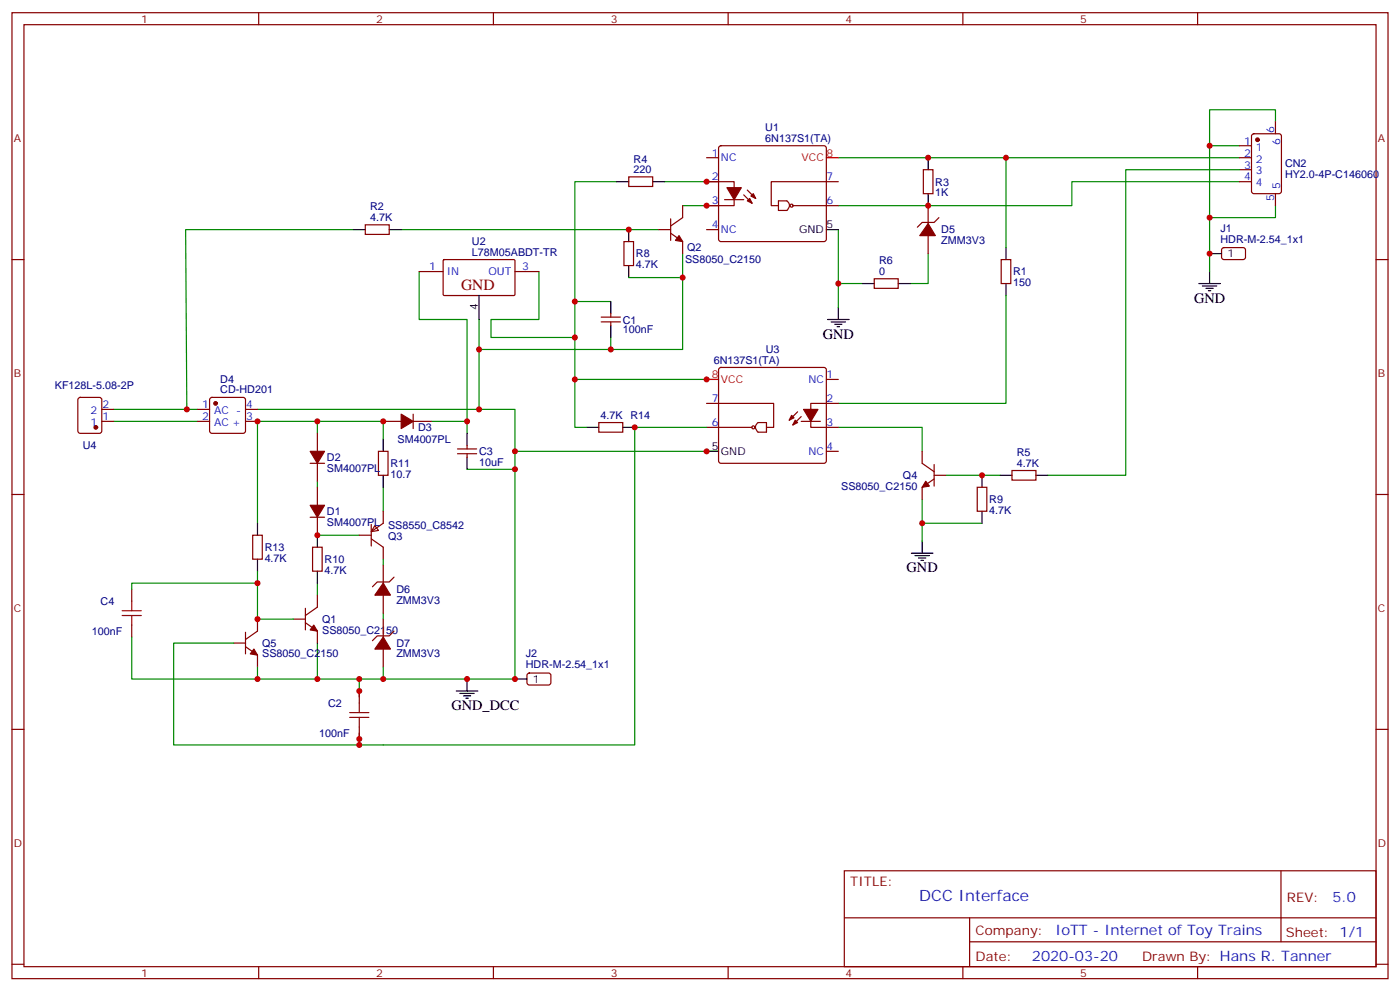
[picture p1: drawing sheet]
<svg xmlns="http://www.w3.org/2000/svg" width="412mm" height="292mm" viewBox="0 0 412 292" stroke-linecap="round" stroke-linejoin="round" font-family="sans-serif">
<g fill="none" stroke="#870000" stroke-width=".35">
<path d="M3.5 3.7h405.4v284.4h-405.4zM7.1 7.3h398.2v277.3h-398.2zM76.2 3.7v3.6M145.3 3.7v3.6M214.5 3.7v3.6M283.6 3.7v3.6M352.8 3.7v3.6M368.9 39.6l.5-.2h7.4l.6 .4 .1 16.5-.5 .7h-7.6l-.7-.5v-16.4zM375.7 35.8v3.6M185.2 52.1h7.1v2.8h-7.1zM208.1 53.5h8.2v7h-8.2M208.1 46.4h3.6"/>
<path d="M211.9 43.1l.5-.2h30.3l.5 .2 .2 .5v26.8l-.2 .5-.5 .2h-30.3l-.5-.2-.2-.5v-26.8zM213.4 58.8h5.7M219.1 57.4l2.4 2.4M220.1 56l2.5 2.4M229.3 59.1h2.5a1.68 1.68 0 0 1 0 2.8h-2.5zM246.9 53.5h-19.7v7h2.1M272 50h2.8v7h-2.8zM365.1 42.9h3.6M365.1 46.4h3.6M365.1 50h3.6M365.1 53.5h3.6M375.7 57v3.5"/>
<path d="M3.5 76.4h3.6M107.6 66.2h7.1v2.8h-7.1zM123.5 79.9h7M130.6 76.6l.3-.2 20.6 .1 .2 .3-.1 10-.3 .2-20.6-.1-.2-.3zM151.7 79.9h7M183.8 71.1h2.8v7.1h-2.8zM194 67.6h3.6M197.6 68.7l3.5 2.4v3.5M197.6 64.4v6.4M201.1 60.5v3.6l-3.5 2.4M208.1 67.6h3.6M233.5 60.5h13.4"/>
<path d="M273.4 60.5v5.3M273.4 69.4v5.2M276.6 64.1l-1.4 1.4h-3.6l-1.4 1.4M294.9 76.4h2.8v7.1h-2.8zM360.1 73.1l.4-.2h6l.4 .7-.1 2.4-.6 .4-5.9-.1-.5-.6v-2.1zM405.3 76.4h3.6M177.1 94.8h5.6M177.1 93.3h5.6M179.9 92.3v1M179.9 94.8v1M257.5 82.1h7.1v2.8h-7.1zM23.2 117.2l.4-.2h5.7l.6 .4 .1 9.5-.5 .6-5.9 .1-.6-.5-.1-9.4z"/>
<path d="M62 117.2l.4-.2h9.2l.5 .2 .2 .5v9.2l-.2 .5-.5 .2h-9.2l-.5-.3-.2-.4v-9.2zM208.1 118.7h19.8v7.1h-2.1M211.9 108.4l.5-.2h30.3l.5 .2 .2 .5v26.8l-.2 .5-.5 .2h-30.3l-.5-.3-.2-.4v-26.8zM243.4 111.7h3.5M246.9 118.7h-8.1v7.1h8.1M30 124h3.5M30 120.5h3.5M58.2 124h3.5M58.2 120.5h3.5M72.3 124h3.5M72.3 120.5h3.5M91.4 136.4h4.2"/>
<path d="M93.5 127.6v5.3M93.5 136.4v5.3M111.5 132.9h2.8v7h-2.8zM112.9 124h5.3M121.7 124h5.3M121.7 121.9v4.3M134.8 133.6h5.6M134.8 132.2h5.6M137.6 131.1v1.1M137.6 133.6v1M176.4 124.4h7v2.8h-7zM208.1 125.8h13.4"/>
<path d="M223.3 124.4h2.5v2.8h-2.5l-.3-.3a1.61 1.61 0 0 1 .3-2.5zM234.9 121.2l-2.4 2.5M236 124h5.7M236 122.6l-2.5 2.5M243.4 132.9h3.5M271.6 132.9v3.5l3.6 2.5M275.2 139.9h3.5M275.2 136.7v6.4M298.1 138.5h7.1v2.8h-7.1zM3.5 145.6h3.6M74.4 157.6h2.9v7h-2.9zM91.4 152.3h4.2"/>
<path d="M93.5 143.4v5.3M93.5 152.3v5.3M105.8 157.6h3.6M109.4 154.4v6.3M109.4 158.6l3.5 2.5v3.5M110.4 154.7l1.1 1.4-2.1 .4zM112.9 150.5v3.5l-3.5 2.5M275.2 141l-3.6 2.4v3.6M287.9 143.4h2.8v7.1h-2.8zM405.3 145.6h3.6M38.8 173.4v3.6M90 179.1v6.3"/>
<path d="M92.1 161.1h2.8v7h-2.8zM93.5 175.2v3.5l-3.5 2.5M112.9 166.4v5.3M112.9 175.2v5.3M116.1 169.9l-1.4 1.4h-3.6l-1.4 1.4M38.8 184v3.5M68.8 189.3h3.5M72.3 190.4l3.5 2.4v3.6M72.3 186.1v6.4M75.8 182.2v3.6l-3.5 2.4M86.4 182.2h3.6M90 183.3l3.5 2.5v3.5"/>
<path d="M112.9 182.2v5.3M112.9 191.1v5.3M116.1 185.8l-1.4 1.4h-3.6l-1.4 1.4M155.5 198.3l.4-.2 5.9 .1 .5 .6-.1 2.4-.6 .4h-5.9l-.5-.7v-2.1zM3.5 214.7h3.6M105.8 203.4v3.5M105.8 214v3.5M405.3 214.7h3.6M248.7 256.3h156.6v28.3h-156.6zM377.3 256.4v20.8M248.7 270.2h156.5M285.6 277.2h119.6"/>
<path d="M285.6 270.2v14.1M3.5 283.8h3.6M76.2 284.6v3.5M145.3 284.6v3.5M214.5 284.6v3.5M283.6 284.6v3.5M352.8 284.6v3.5M405.3 283.8h3.6"/>
<circle cx="233.2" cy="60.5" r=".44"/>
<circle cx="221.9" cy="125.8" r=".44"/>
</g>
<g fill="none" stroke="#000" stroke-width=".35">
<path d="M181.7 53.5h3.5M192.3 53.5h3.5M273.4 46.4v3.6M273.4 57v3.5M104.1 67.6h3.5M114.7 67.6h3.5M185.2 67.6v3.5M185.2 78.2v3.5M243.4 67.6h3.5M296.3 72.9v3.5M356.3 79.9v3.6M356.3 74.6h3.5"/>
<path d="M141.1 87v7.1M179.9 88.8v3.5M179.9 95.8v3.5M243.8 94.1h6.3M244.8 94.8h4.3M245.9 95.5h2.1M246.6 96.2h.7M246.9 90.5v3.6M254 83.5h3.5M264.6 83.5h3.5M296.3 83.5v3.5M353.1 83.5h6.4"/>
<path d="M354.2 84.2h4.2M355.2 84.9h2.2M356 85.6h.7M112.9 129.3v3.6M112.9 139.9v3.5M137.6 127.6v3.5M137.6 134.6v3.5M172.9 125.8h3.5M183.4 125.8h3.6M208.1 132.9h3.6M289.3 139.9v3.5M294.6 139.9h3.5"/>
<path d="M305.2 139.9h3.5M75.8 154v3.6M93.5 157.6v3.5M271.6 159.3v3.5M289.3 150.5v3.5M75.8 164.6v3.5M93.5 168.1v3.6M268.5 162.8h6.3M269.5 163.5h4.3M270.6 164.3h2.1M271.3 165h.7M137.6 199.9v3.5"/>
<path d="M151.7 199.9h3.5M134.4 203.4h6.4M135.5 204.1h4.2M136.5 204.8h2.1M137.2 205.5h.7"/>
</g>
<g fill="none" stroke="#008700" stroke-width=".35">
<path d="M375.7 35.8v-3.5h-19.4v10.6M181.7 53.5h-12.4v45.8h-24.7v-5.2h14.1v-14.2M195.8 53.5h15.9M246.9 46.4h118.2M296.3 46.4v26.5M365.1 42.9h-8.8v37M365.1 53.5h-49.4v7h-68.8M365.1 50h-33.5v89.9h-22.9M104.1 67.6h-49.4l.3 52.9M118.2 67.6h75.8M123.5 79.9v14.2h14.1v29.9h-10.6M201.1 74.6v28.3h-60"/>
<path d="M201.1 60.5h10.6M246.9 67.6v22.9M273.4 74.6v8.9h-5.3M375.7 60.5v3.6h-19.4M141.1 94.1v26.4M169.3 99.3v12.4h42.4M169.3 88.8h10.6M179.9 99.3v3.6M185.2 81.7h15.9M246.9 83.5h7.1M296.3 87v31.7h-49.4M169.3 111.7v14.1h3.6"/>
<path d="M33.5 120.5h24.7M33.5 124h24.7M75.8 120.5h75.9v79.4h-58.2v-10.6M93.5 124v3.6M112.9 129.3v-5.3h-37.1v30M137.6 138.1h14.1M137.6 124v3.6M151.7 132.9h60M208.1 125.8h-21.1v93.5h-135.8v-30h17.6M246.9 125.8h24.7v7.1M278.7 139.9h15.9M93.5 141.7v1.7"/>
<path d="M93.5 157.6h12.3M112.9 143.4v7.1M271.6 147v7h17.7M271.6 154v5.3M75.8 168.1v14.1h10.6M75.8 171.7h-37v1.7M93.5 171.7v3.5M112.9 164.6v1.8M38.8 187.5v12.4h37M75.8 196.4v3.5h17.7M105.8 199.9v5.3M112.9 180.5v1.7"/>
<path d="M112.9 196.4v3.5M105.8 215.8v3.5"/>
</g>
<g fill="#870000" stroke="#870000" stroke-width=".35">
<path d="M200 69.4l1.1 1.7-2.1-.3z"/>
<path d="M272.7 141.7l1.1 1.4-2.2 .3z"/>
<path d="M236.7 120.5h4.2l-2.1 3.5z"/>
<path d="M233.2 122.3l.7 .7-1.4 .7z"/>
<path d="M234.2 123.7l.7 .7-1.4 .7z"/>
<path d="M214.1 55.2h4.3l-2.1 3.6z"/>
<path d="M221.2 57.7l.7-.7 .7 1.4z"/>
<path d="M220.1 59.1l.7-.7 .7 1.4z"/>
<path d="M273.4 65.8l2.1 3.6h-4.6z"/>
<path d="M91.4 132.9h4.2l-2.1 3.5z"/>
<path d="M91.4 148.7h4.2l-2.1 3.6z"/>
<path d="M118.2 121.9l3.5 2.1-3.5 2.2z"/>
<path d="M74.8 191.1l1 1.7-2.1-.3z"/>
<path d="M92.4 184l1.1 1.8-2.1-.4z"/>
<path d="M112.9 171.7l2.1 3.5h-4.6z"/>
<path d="M112.9 187.5l2.1 3.6h-4.6z"/>
<circle cx="370.4" cy="41.1" r=".53"/>
<circle cx="28.2" cy="125.8" r=".53"/>
<circle cx="63.5" cy="118.7" r=".53"/>
</g>
<path d="M243.4 46.4h3.5M208.1 111.7h3.6" fill="none" stroke="#f00" stroke-width=".35"/>
<path d="M36 179.8h5.6M38.8 177v2.8M36 181.2h5.6M38.8 181.2v2.8M103 211.2h5.7M103 209.8h5.7M105.8 206.9v2.9M105.8 211.2v2.8" fill="none" stroke="#a10000" stroke-width=".35"/>
<g fill="#c00">
<circle cx="201.1" cy="81.7" r=".88"/>
<circle cx="185.2" cy="67.6" r=".88"/>
<circle cx="137.6" cy="199.9" r=".88"/>
<circle cx="356.3" cy="74.6" r=".88"/>
<circle cx="55" cy="120.5" r=".88"/>
<circle cx="208.1" cy="132.9" r=".88"/>
<circle cx="208.1" cy="111.7" r=".88"/>
<circle cx="208.1" cy="53.5" r=".88"/>
<circle cx="208.1" cy="60.5" r=".88"/>
<circle cx="169.3" cy="99.3" r=".88"/>
<circle cx="169.3" cy="88.8" r=".88"/>
<circle cx="141.1" cy="120.5" r=".88"/>
<circle cx="356.3" cy="42.9" r=".88"/>
<circle cx="273.4" cy="60.5" r=".88"/>
<circle cx="151.7" cy="132.9" r=".88"/>
<circle cx="356.3" cy="64.1" r=".88"/>
<circle cx="141.1" cy="102.9" r=".88"/>
<circle cx="112.9" cy="199.9" r=".88"/>
<circle cx="151.7" cy="138.1" r=".88"/>
<circle cx="246.9" cy="83.5" r=".88"/>
<circle cx="296.3" cy="46.4" r=".88"/>
<circle cx="179.9" cy="102.9" r=".88"/>
<circle cx="93.5" cy="157.6" r=".88"/>
<circle cx="151.7" cy="199.9" r=".88"/>
<circle cx="289.3" cy="139.9" r=".88"/>
<circle cx="271.6" cy="154" r=".88"/>
<circle cx="137.6" cy="124" r=".88"/>
<circle cx="93.5" cy="199.9" r=".88"/>
<circle cx="169.3" cy="111.7" r=".88"/>
<circle cx="187" cy="125.8" r=".88"/>
<circle cx="105.8" cy="199.9" r=".88"/>
<circle cx="105.8" cy="219.3" r=".88"/>
<circle cx="75.8" cy="182.2" r=".88"/>
<circle cx="75.8" cy="199.9" r=".88"/>
<circle cx="112.9" cy="124" r=".88"/>
<circle cx="93.5" cy="124" r=".88"/>
<circle cx="75.8" cy="171.7" r=".88"/>
<circle cx="105.8" cy="217.5" r=".88"/>
<circle cx="105.8" cy="203.4" r=".88"/>
<circle cx="75.8" cy="124" r=".88"/>
<circle cx="273.4" cy="46.4" r=".88"/>
</g>
<text font-size="4.6" fill="#800" x="135.8" y="85.2">GND</text>
<text font-size="4.6" fill="#00f" x="270.8" y="265.4">DCC Interface</text>
<g font-size="4.2">
<text x="351.7" y="89.1">GND</text>
<text x="242.4" y="99.7">GND</text>
<text x="267.1" y="168.5">GND</text>
<text x="133" y="209.1">GND_DCC</text>
</g>
<g font-size="4.2" fill="#00f">
<text x="392.5" y="265.6">5.0</text>
<text x="310.9" y="275.2">IoTT - Internet of Toy Trains</text>
<text x="304" y="283">2020-03-20</text>
</g>
<g font-size="3.9" fill="#800">
<text x="250.5" y="260.9">TITLE:</text>
<text x="379.1" y="265.6">REV:</text>
<text x="287.4" y="275.1">Company:</text>
<text x="378.7" y="275.7">Sheet: 1/1</text>
<text x="287.4" y="282.8">Date:</text>
<text x="336.4" y="282.9">Drawn By: Hans R. Tanner</text>
</g>
<g font-size="3.2" fill="#800">
<text x="41.6" y="6.7">1</text>
<text x="110.8" y="6.7">2</text>
<text x="179.9" y="6.7">3</text>
<text x="249.1" y="6.7">4</text>
<text x="318.2" y="6.7">5</text>
<text x="4.1" y="41.8">A</text>
<text x="405.9" y="41.8">A</text>
<text x="4.1" y="111">B</text>
<text x="405.9" y="111">B</text>
<text x="4.1" y="180.1">C</text>
<text x="405.9" y="180.1">C</text>
<text x="4.1" y="249.3">D</text>
<text x="405.9" y="249.3">D</text>
<text x="41.6" y="287.5">1</text>
<text x="110.8" y="287.5">2</text>
<text x="179.9" y="287.5">3</text>
<text x="249.1" y="287.5">4</text>
<text x="318.2" y="287.5">5</text>
</g>
<g font-size="3.2" fill="#000080">
<text x="225.4" y="41.8">6N137S1(TA)</text>
<text x="225.4" y="38.7">U1</text>
<text x="186.6" y="47.8">R4</text>
<text x="186.6" y="51">220</text>
<text x="378.5" y="52.4">HY2.0-4P-C146060</text>
<text x="378.5" y="49.2">CN2</text>
<text x="275.5" y="57.6">1K</text>
<text x="275.5" y="54.7">R3</text>
<text x="109" y="65.1">4.7K</text>
<text x="109" y="61.9">R2</text>
<text x="277.3" y="71.8">ZMM3V3</text>
<text x="277.3" y="68.7">D5</text>
<text x="359.5" y="71.5">HDR-M-2.54_1x1</text>
<text x="359.5" y="68.3">J1</text>
<text x="139" y="75.4">L78M05ABDT-TR</text>
<text x="139" y="72.2">U2</text>
<text x="187.3" y="75.7">R8</text>
<text x="201.8" y="77.5">SS8050_C2150</text>
<text x="202.4" y="73.9">Q2</text>
<text x="259" y="77.8">R6</text>
<text x="187.3" y="78.9">4.7K</text>
<text x="259" y="81">0</text>
<text x="298.5" y="81">R1</text>
<text x="298.4" y="84.2">150</text>
<text x="183.4" y="95.2">C1</text>
<text x="183.4" y="98.2">100nF</text>
<text x="210.2" y="107.1">6N137S1(TA)</text>
<text x="225.6" y="103.9">U3</text>
<text x="64.9" y="112.9">D4</text>
<text x="16.1" y="114.5">KF128L-5.08-2P</text>
<text x="64.9" y="115.8">CD-HD201</text>
<text x="176.9" y="123.3">4.7K</text>
<text x="185.7" y="123.5">R14</text>
<text x="117.1" y="130.4">SM4007PL</text>
<text x="123.1" y="126.9">D3</text>
<text x="24.4" y="132.2">U4</text>
<text x="96.3" y="135.7">D2</text>
<text x="115" y="137.4">R11</text>
<text x="141.1" y="137.1">10uF</text>
<text x="141.1" y="133.9">C3</text>
<text x="299.5" y="137.4">4.7K</text>
<text x="299.5" y="134.3">R5</text>
<text x="96.3" y="138.9">SM4007PL</text>
<text x="115" y="140.6">10.7</text>
<text x="266" y="141">Q4</text>
<text x="247.8" y="144.1">SS8050_C2150</text>
<text x="291.4" y="148">R9</text>
<text x="96.3" y="154.7">SM4007PL</text>
<text x="96.3" y="151.6">D1</text>
<text x="114.3" y="155.8">SS8550_C8542</text>
<text x="291.4" y="151.2">4.7K</text>
<text x="114.3" y="159">Q3</text>
<text x="78" y="165.3">4.7K</text>
<text x="78" y="162.1">R13</text>
<text x="95.6" y="165.7">R10</text>
<text x="95.6" y="168.8">4.7K</text>
<text x="29.7" y="178">C4</text>
<text x="116.8" y="177.7">ZMM3V3</text>
<text x="116.8" y="174.5">D6</text>
<text x="94.9" y="183.3">Q1</text>
<text x="27" y="186.8">100nF</text>
<text x="77.3" y="190.4">Q5</text>
<text x="94.9" y="186.5">SS8050_C2150</text>
<text x="116.8" y="190.4">D7</text>
<text x="77.3" y="193.5">SS8050_C2150</text>
<text x="116.8" y="193.5">ZMM3V3</text>
<text x="154.9" y="196.7">HDR-M-2.54_1x1</text>
<text x="154.9" y="193.5">J2</text>
<text x="96.7" y="208">C2</text>
<text x="94.1" y="216.8">100nF</text>
</g>
<g font-size="3.2" fill="#00f">
<text x="375.4" y="39.2" transform="rotate(-90 375.4 39.2)">6</text>
<text x="209.6" y="46.1">1</text>
<text x="212.4" y="47.5">NC</text>
<text x="366.5" y="42.5">1</text>
<text x="366.5" y="46.1">2</text>
<text x="370" y="44.3">1</text>
<text x="370" y="47.8">2</text>
<text x="377.1" y="42.7" transform="rotate(-90 377.1 42.7)">6</text>
<text x="209.6" y="53.1">2</text>
<text x="243.4" y="53.1">7</text>
<text x="366.5" y="49.6">3</text>
<text x="366.5" y="53.1">4</text>
<text x="370" y="51.4">3</text>
<text x="370" y="54.9">4</text>
<text x="375.4" y="59.2" transform="rotate(-90 375.4 59.2)">5</text>
<text x="377.1" y="55.7" transform="rotate(-90 377.1 55.7)">5</text>
<text x="209.6" y="60.2">3</text>
<text x="243.4" y="60.2">6</text>
<text x="209.6" y="67.2">4</text>
<text x="212.4" y="68.7">NC</text>
<text x="126.4" y="79.6">1</text>
<text x="131.6" y="81">IN</text>
<text x="143.9" y="81">OUT</text>
<text x="153.8" y="79.6">3</text>
<text x="238.1" y="112.7">NC</text>
<text x="243.4" y="111.3">1</text>
<text x="209.6" y="118.4">7</text>
<text x="243.4" y="118.4">2</text>
<text x="26.7" y="125.4">1</text>
<text x="26.7" y="121.9">2</text>
<text x="30.2" y="123.7">1</text>
<text x="30.2" y="120.2">2</text>
<text x="59.5" y="120.2">1</text>
<text x="59.5" y="123.7">2</text>
<text x="63" y="121.9">AC -</text>
<text x="63" y="125.4">AC +</text>
<text x="72.5" y="123.7">3</text>
<text x="72.5" y="120.2">4</text>
<text x="209.6" y="125.4">6</text>
<text x="243.4" y="125.4">3</text>
<text x="238.1" y="133.9">NC</text>
<text x="243.4" y="132.5">4</text>
</g>
<g font-size="3.2" fill="#f00">
<text x="236.1" y="47.5">VCC</text>
<text x="243.4" y="46.1">8</text>
<text x="209.6" y="111.3">8</text>
<text x="212.4" y="112.7">VCC</text>
</g>
<g font-size="3.2">
<text x="235.4" y="68.7">GND</text>
<text x="243.4" y="67.2">5</text>
<text x="361.6" y="75.7">1</text>
<text x="140.8" y="91.1" transform="rotate(-90 140.8 91.1)">4</text>
<text x="209.6" y="132.5">5</text>
<text x="212.4" y="133.9">GND</text>
<text x="157" y="200.9">1</text>
</g>
</svg>
